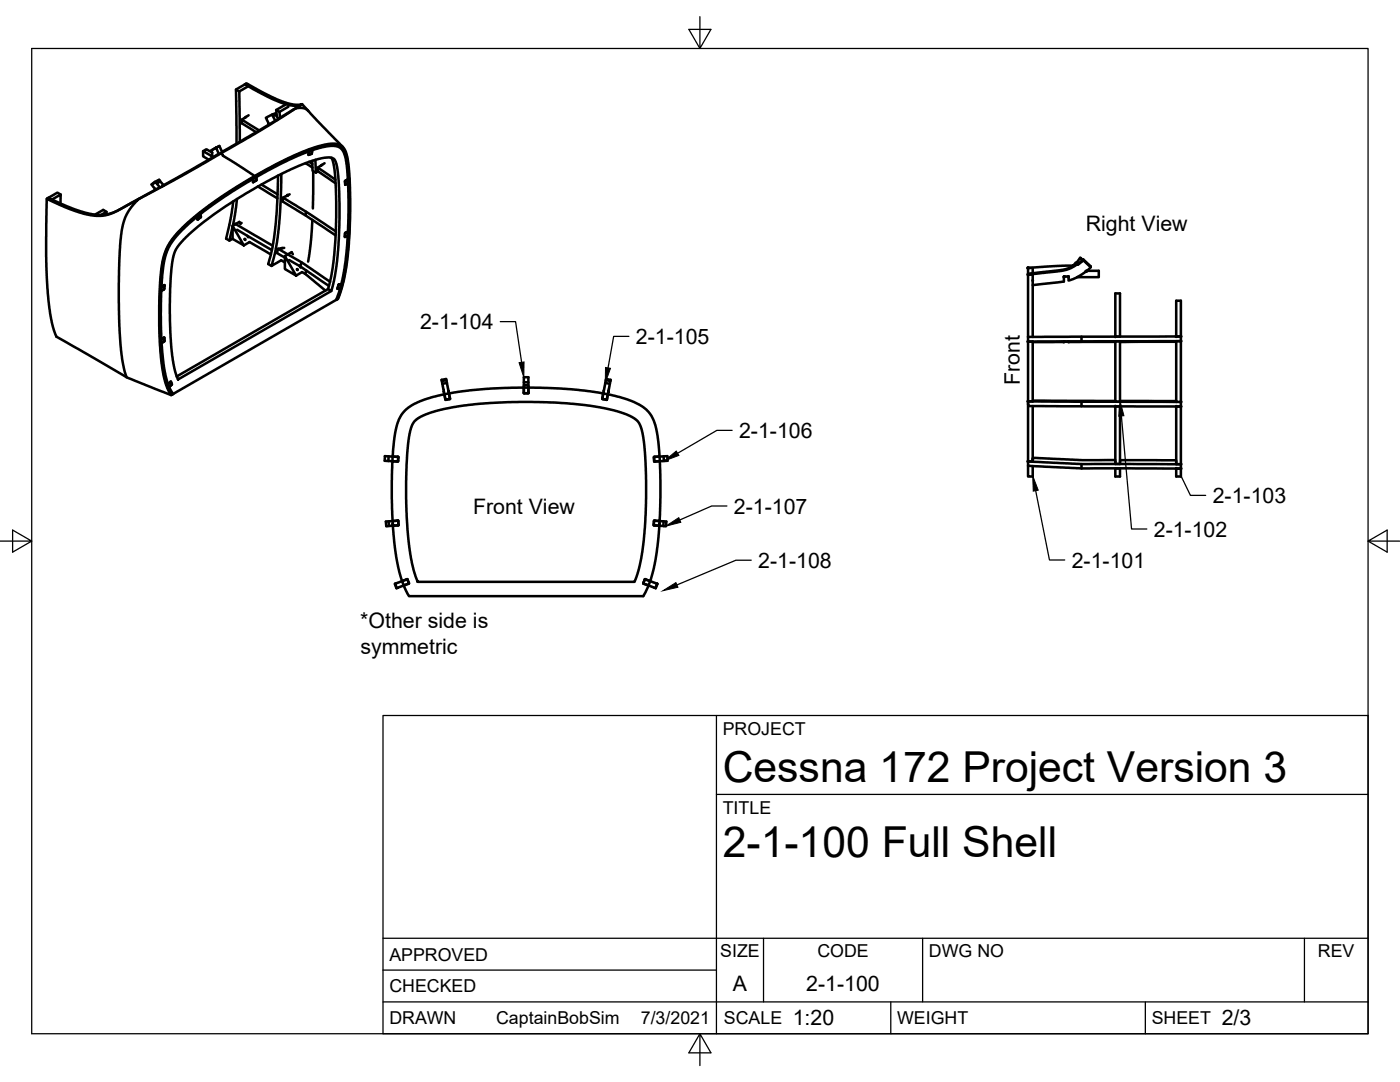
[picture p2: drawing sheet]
<svg xmlns="http://www.w3.org/2000/svg" width="279mm" height="216mm" viewBox="0 0 279 216" stroke-linecap="round" stroke-linejoin="round" font-family="sans-serif">
<!-- layer: Visible -->
<g fill="none" stroke="#000" stroke-width=".51">
<path d="M47.1 17.9l.7 .3M49.1 16.7l-2 1.2 .1 10.8M49.5 17.2l-1.7 1 .1 10.1M9.3 39.7l3.5 1.6 3 1.1 2.2 .5 1.2 .2 1.8-.1 1.4-.5 5.2-2.8-1.7 2-1 1.9-.6 2.1-.3 3.4-.3 7.4 .2 9.4 .4 5.5 .5 2.3 .5 1.6M10.4 39.8l1.7-1v1.8M12.1 38.8l-.6-.4-2.1 1.2M30.2 36.8l.7-.5 .9-.4 .9 1.1M31.8 35.9l-.7 .5M31.8 37.4l-8.5 4.7-2.4 .7h-2l-1.7-.3-3.8-1.3-3.7-1.7-.4 .2-.1 7.6 .1 7.6 .2 3.7 .5 4 .6 2.7 .7 1.9 14 8.1 8.9 3.5M31.9 37.4l-.8-1-.9 .4 .9 1M32 36.2l-.7 .5M32.6 36.9l-.3 .3"/>
<path d="M40.5 30.2v1l1.2 .7M42.2 30l1.6-.9 .5 1.2M42.3 31v.2l-.1-.1M42.3 30.4l-1.1-.6-.7 .4 1.7 .9 .1-.1M43.1 29.5l-.9 .5 .1 1M43.1 29.5l.6 1.2M43.6 30.7l-11.2 6.5M43.8 29.1l-.7 .4M44.2 30.5l.3 .6 6.2 4M44.4 30.3l-.6 .4M47.3 39.7l-.8 5.3M48.3 23.9v.7l2.8 1.8"/>
<path d="M49 23.4l-.7 .5 3.4 2.1M49.1 23.3l-.1 .2M49.6 23l-.5 .3M50.5 35.5l-5.3 3.2-5.3 3.8M51 36.1l-.4 .2-.1-.1M51.2 35.8l-.2 .2M51.2 35.1v.9l-.7 .4v-.9M51.2 35.1l-.7 .4M51.5 37.2l3.9 2.4M52.2 36.8l3.2 2M54.3 22.8l.7-.2 .5 1.1 4.4-2.7h-1.8l-2.2-.6-2.5-1.1-4.5-2.5 .3-.2 5.1 2.8 2.4 1 1.9 .5 1.7-.1-1.3 .8 1.4-.1 .9 .4 7.1 7.4M54.8 24.2l-10.5 6.1"/>
<path d="M55.1 24.1l-.1-.1a1.59 1.59 0 0 1-.7-1.2l-1.2 .7 .6 1.3M55.1 22.9l-.6 .3M55.1 21.9l.7 .4M55.2 23.9l-.3 .1M55.4 23.9l-.4 .1M55.5 35.1l-.2 6.5-.4 4.4-.5 3.3-.9 3.4 .7 .4M56.2 34.7l-.2 5.2-.4 5.7-.6 4.2-.8 3.3 1.9-1.2 .8 .5M56.5 39.4l4.5 2.8 6 4M57 20.9l-1.9 1 .1 1.3M57.6 21.3l-1.8 1 .1 1.2M57.8 38.8l-1.3 .6-.1 .8 4.6 2.8 6 4M59 21.6l-8.2 5.2-9.8 5.6-13.4 7.3"/>
<path d="M60.3 20.8l1.2 1.3M61 32.6l1.4 .8M61.1 32.5v.1M61.7 30.8h-.1l.1-.9-5 2.2-5.5 3M61.7 32.3l.6 .4M61.7 29.9l.7-.2-.2 1-.6 .2zM62.1 30.7l-.4 .2M62.1 30.7l.1-.1 .2-.9 1.9-.6 2.4-.3 .8 .1 .6 .4 .5 .4 .4 .9 .5 2.6 .2 2.4-.8 .5v.2M62.3 32.1l.1 2 .6 .4M62.5 34.2l-.1 7.4M62.9 31.9l.1 2.6 .5-.3M63.4 33.4l3.5 2.4"/>
<path d="M63.5 34.2l3.5 2.4M64 33.1l-.6 .3 .1 .8M64.1 33l-.1 .1M64.3 32.9l-.2 .1M64.8 32.6l-.5 .3M66.1 31.5l.5 1.2 .3 2.6 .2 4.8v4.2l-.6 8-.5 3.3-.5 2.1-30.2 17.4M68.9 36.1l.8-.5v.8l-.8 .5zM68.9 36.3h.1M68.9 36.3v.6l.8-.5M69.7 36.4l.1 4.2-.1 5.2v.3l-.7 .3M21.2 42.8l.1-.5-1.1 .6M21.3 42.3l-.7-.4-1.6 .9"/>
<path d="M32 57.4l.8-.4v.6l-.2 .2M32 57.4l.8-.4v.7l-.8 .4zM32.6 57.8l-.6 .3v9.8l.8-.6v.8l-.8 .5v-.4v.5l.5 4.8 .8 3.4M36.4 45.5l3.5-3.1 5.9-4.2 6.4-3.8 5.4-2.9 4.3-1.8 1.6-.5 2.4-.5h.9l.9 .2 .6 .3 .6 .7 .5 1.9 .4 4 .1 6.5-.2 4.9-.4 4.7-.6 3.5-.9 3.5-.3 .7-.4 .2 1-3 .8-4.3 .4-3.5 .3-6.6-.2-6.3-.3-3.7-.6-2.1-.4-.7-.7-.3-.7-.2-1.3 .1-1.8 .3-2 .7-5.3 2.3-5.7 3.1-5.7 3.6-5 3.5-3.4 3-2.2 2.6-1 1.9-.7 2.6-.4 4.1-.1 5.6 .2 6.4 .3 3.8 .8 3.5 .5 1.3 .7 1.1-.4 .2-.8-1.3-.5-1.5-.8-4.8-.3-6.2 .1-8.6 .4-3.6 .8-2.9 1.1-2zM36.7 47.8l3.5-3.2 4.9-3.5 4.2-2.6 6.2-3.4 4.3-2.1 3.6-1.2 2.3-.4 .7 .2 .4 .4 .4 1.1 .4 2.9 .1 8.9-.5 7.9-.6 3.3-.5 2-30.6 17.6-.8-2.7-.5-3.9-.3-5.2 .1-6.2 .2-4.4 .4-2.3 .5-1.3zM39.9 42.5l.1 .9-.5 .4-.2-.8-1.3 1.1-2.8 2.7-1.5 2.2-.7 1.4-.4 1.6-.3 2-.3 3.4M39.9 42.5l-.6 .5 .1 .8M39.9 42.5l.2 .8-.6 .5M46.4 45.1l2.3 3.9-2.3-1.3zM46.4 45.3l-.6 2.7 .6-.4M46.5 40.2l-.4 3.1-1 4.3 .7 .4M47 44.7l7.4 4.3"/>
<path d="M47.1 44.7l.7-.4 .2 .4M47.1 44.7l-.7 .4M47.3 45.8l7 4.1M48.2 44.5h-.3M48.7 49l1.1-.7 4.3 2.5M48.8 47.7l.2 .2zM49.4 47.1l.1 .2M55.5 49.6l4.8 2.9 5.6 3.7M56.1 49.6h-.6l-.2 .9 1.6 .9M56.3 49.5h.1M56.4 49.5l-.3 .1M56.7 49.5h-.3"/>
<path d="M56.9 51.1l2.2 3.9-2.2-1.3zM57.3 50.8l-.4 .3M57.6 50.7l.6-.4 .2 .4M57.7 51.9l2.2 1.3 .3-.9M59.3 53.7l.1 .2zM59.8 53.1l.2 .3M59.9 53.2l5.7 3.9M60.9 54.7l-.6-.4-1.2 .7M60.9 54.7l4 3.3M61 42.2v.8M61.1 54l-.2 .7M62.3 43.9l-.2 4-.6 4.3"/>
<path d="M65.5 57.7l.6 .4M67.5 57l-.1 .5 .1 .1M67.7 56.7v.1M67.7 56.8l-.1 .2M68.1 57.5l-.7 2.2-33.1 19.1-.8-1.4 .7-.6 .1-.2M68.1 57.5l-.6 .1M68.3 56.7l-.6 .1M68.3 56.7l-.7 .1-.2 .8 .7-.1M68.3 56.7l-.2 .8M68.9 46.7l-.1 .6 .8-.4M68.9 46.5l.8-.4-.1 .8-.8 .4zM69 46.4h.1"/>
<path d="M69 46.4l-.1 .3M69.6 46.5l-.5 6-.8 4.2M205.2 53.5h.9v1M205.2 54.8h.9v12.4M205.2 54.8v12.4M205.2 53.5v1.1M205.2 54.8l7.3-.9a6.3 6.3 0 0 0 2.5-1.2l.2 .1 1-.9 1.5 1.4-1.4 1.2-1.6 .9-1.4 .6v-.6M205.2 54.6v.2M206.1 55.9v.2M206.1 55.9h.1M212.3 55.2v1l-6.2 .7M212.3 55.2h.1"/>
<path d="M213.3 55.2v.2M213.3 55.4l-.1-.3h-.8l-.1 .3M213.3 55.2h.1M215 52.5v.2M215.2 52.6v.2M215.9 52v.2M216.1 51.9l-.5-.5-.8 1.1-.1-.1-.5 .6-4 .1-5 .4M216.2 51.8v.1M216.8 54.1l2.5-.1v1.3h-4.3M217.7 53.3v-.2l-1.5-1.3a2.12 2.12 0 0 1-1.3 .8l-1.5 .9-1.1 .3-7.1 .8M32 67.9l.8-.5v.7l-.8 .5zM33.3 76.9l.8-.8 .2 .6-.8 .8z"/>
<path d="M34 76.3l-.7 .6M34.1 76.3l.1 .3M34.1 76.2v-.1l-.1 .2M88.1 75.8l.9-.2 .8 4-.9 .2zM89.1 75.9l-.9 .1M89.2 76.4l-.9 .2M89.6 78.5l-.9 .2M89.6 78.5l.2 .9M89.8 79.4l-.1 .2-.8 .2-.2-1.1-2.7 .6-3.2 1.2-2 1.4-.9 1.2-.7 1.9-.5 2.2-.3 3.9M104.5 78.3v.1h.2M104.5 77.3v-2h1v2M104.5 77.3l-7.5 .3-3.3 .3-4.1 .6"/>
<path d="M104.5 77.3v1.2h1v-1.2M104.5 76.3h1M104.5 77.3h1M104.5 76.9h1M105.5 77.3l6.5 .2 5.8 .6 2.6 .4-.2 .9M105.5 78.3v.1h-.2M120.4 78.5l.9 .2M120.8 76.4l.9 .2M120.9 75.9l.9 .1M121 75.6l.9 .2-.8 4-.9-.2zM121.3 78.7l2.5 .6 2.6 .9 1.9 1 1.3 1.2 .8 1.3 .4 1.1 .6 3.9 .2 2.4-1.1 .1v.8l.2 .1 1-.1M121.3 78.7l-.2 1.1-.8-.2-.1-.2"/>
<path d="M205.2 68.2h.9v11.9h-.9M205.2 68.2v11.9M205.2 67.2v1M206.1 79.9l16.5 .1M206.1 80h.1M206.1 68.2h.1M215.8 68.1l-10.6 .1M215.8 67.2v.9M222.6 68.1v12.1M222.6 68.1h.9v12.1h-.9M222.6 68.2l-16.5 .1M222.6 68.1h-6.8"/>
<path d="M222.6 68.1v.1M223.5 67.2h-.9v-8.7h.9v8.7M223.5 68.1v.1M234.7 68.1v12.1M234.7 60h1v7.1h-1zM234.7 68.2h-11.2M234.7 68.1h-12.1M234.7 68.1h1M234.8 68.1h.1M235.7 68.1v12.1M235.7 67.1l-30.5 .1M235.7 67.1v1"/>
<path d="M76.8 91l2.7 .2-.1 .9-2.6-.2zM77.6 91.1l-.1 .9M78.4 91.1h1l.1 .2-.1 .8-1.1-.1-.1 2.8 .2 9.2 .9-.1M78.4 91.1l-.1 .9M82.8 84l1.2-.9 1.7-.7 2.1-.6 2.8-.6 5.4-.7 7.7-.3 7.8 .2 6.1 .5 5.6 1.2 2 .7 1.5 .7 .6 .6 .5 .8 .6 2.4 .4 5.2 .1 6.9-.2 6-.5 4.7-.7 3.4-.9 2.6h-43.2l-.9-2.6-.8-3.8-.4-4-.3-6.2 .1-6.6 .3-4.5 .6-2.8 .3-.9zM130.5 91.2l2.7-.2v.9l-2.6 .2zM131.6 91.1l.1 .9M131.7 92l.1 7.2-.1 4.6-.1 .2-.9-.1M132.4 91.1l.1 .9M205.2 92.9v2.2h.9v-2.1M205.2 80.1l10.6 .1M205.2 92.1l10.6 .5h19.9"/>
<path d="M205.2 92.1v.8l10.6 .6h19.9M205.2 80.1v.5M206.1 81v11.1h-.9M206.1 91.7h.1M206.1 91.6v-.2l9.9 .4h6.6M206.1 91.6v.1M215.8 80.2h6.8M215.8 80.2v.9M215.8 92.6v.9M222.6 93.5h.9v1.6h-.9zM222.6 80.1h.1M222.6 92.1v.1"/>
<path d="M222.7 80.2h12M223.4 81.1h-.8v11.5h.9v-11.5M223.5 80h11.2M223.5 91.8h11.2M223.5 80.1h.1M223.5 92.1v.1M234.7 93.5h1v1.6h-1zM234.7 80.2h1M234.8 80.1h.1M234.8 92.2h.1M235.7 81.1l-30.5-.1v-.4v11.5M235.7 81.1h-1v11.5h1"/>
<path d="M235.7 81.1v11.5M235.7 80.2v.9M235.7 92.6v.9M77.6 104v.9M78.3 104l.1 .9 1.1-.1v-.9l-2.5 .2 .1 .9 1.3-.1M78.9 116.5l.2 .9 .6-.2 1.9-.8-.3-.8-1.1 .4 .4 .8M79.3 103.9l.2 .1v.8l-1.1 .1v-.5l.1 2.2 .7 5.2 1 4.2M80.2 116l-1.3 .5 .3 .8M80.2 116l1-.4h.2l.2 .8-1 .4 1 2.2h46.8l1-2.2M128.5 116.2v.3l.9 .3M128.7 115.6l2.5 .9-.3 .9-2.5-1zM129.8 116l-1.1-.4-.3 .6"/>
<path d="M129.8 116l-.4 .8M130.5 104.6l.1 .3h1v-.5l-.6 6.4-.5 2.5-.7 2.7M130.7 103.9l-.2 .1v.6M131.1 116.5l-.3 .8M131.7 104l-.1 .9-1.1-.1v-.9l2.5 .2-.1 .9-1.3-.1M132.4 104v.9"/>
</g>
<g fill="#000" stroke="#000" stroke-width=".2">
<circle cx="31" cy="37.8" r=".24"/>
<circle cx="43.1" cy="29.5" r=".24"/>
<circle cx="57.4" cy="39" r=".24"/>
<circle cx="32.8" cy="57" r=".24"/>
<circle cx="205.2" cy="53.5" r=".24"/>
<circle cx="205.2" cy="54.8" r=".24"/>
<circle cx="216.8" cy="54.1" r=".24"/>
<circle cx="104.5" cy="77.3" r=".24"/>
<circle cx="105.4" cy="77.3" r=".24"/>
<circle cx="205.2" cy="68.2" r=".24"/>
<circle cx="212.3" cy="68.2" r=".24"/>
<circle cx="213.2" cy="68.2" r=".24"/>
<circle cx="222.6" cy="67.2" r=".24"/>
<circle cx="234.7" cy="67.1" r=".24"/>
<circle cx="235.7" cy="68.1" r=".24"/>
<circle cx="235.7" cy="67.1" r=".24"/>
<circle cx="205.2" cy="80.1" r=".24"/>
<circle cx="205.2" cy="92.1" r=".24"/>
<circle cx="222.6" cy="81.1" r=".24"/>
<circle cx="234.7" cy="93.5" r=".24"/>
<circle cx="234.7" cy="81.1" r=".24"/>
<circle cx="235.7" cy="80.2" r=".24"/>
<circle cx="235.7" cy="81.1" r=".24"/>
<circle cx="235.7" cy="93.5" r=".24"/>
<circle cx="235.7" cy="92.6" r=".24"/>
</g>
<!-- layer: Border -->
<path d="M6.3 9.7h266.7v196.6h-266.7zM139.7 3.3v6.4l2.2-3.8h-4.4l2.2 3.8M0 108h6.3l-3.8-2.2v4.4l3.8-2.2M273 108l3.8 2.2v-4.4l-3.8 2.2h6.4M139.7 206.3l-2.2 3.8h4.4l-2.2-3.8v6.3" fill="none" stroke="#000" stroke-width=".25"/>
<!-- layer: Titleblock -->
<path d="M76.4 142.8h196.6v63.5h-196.6zM143 158.5h130M143 142.8v63.5M76.4 199.9h196.6M76.4 193.6h66.6M76.4 187.2h196.6M152.4 187.2v12.7M177.8 199.9v6.4M184.1 187.2v12.7M228.6 199.9v6.4M260.3 187.2v12.7" fill="none" stroke="#000" stroke-width=".25"/>
<!-- layer: Annotations -->
<path d="M103.6 72.4l1-.2-.1 3.1zM120.8 73.3l1 .2-1 2.9zM132.6 92l2.4-2 .5 .9zM206.1 94.9l1.1 2.9-1 .2zM223.5 80l.8 3-1 .1zM132.3 117.9l2.6-1.7 .4 1zM132.9 105l2.6-1.7 .4 .9z" fill="#000" stroke="#000" stroke-width=".2"/>
<path d="M99.8 64.2h3.1l1.2 8.1M125.5 67.1h-3l-1.2 6.3M146.1 85.9h-3l-7.9 4.5M206.7 97.9l2.7 13.8h3.1M223.8 83l2 22.6h3.1M235.6 94.9l2 3.9h3M145.1 101h-3.1l-6.3 2.8M149.9 111.8h-3l-11.8 4.9" fill="none" stroke="#000" stroke-width=".25"/>
<g font-size="8.5">
<text x="144.3" y="156">Cessna 172 Project Version 3</text>
<text x="144.3" y="171">2-1-100 Full Shell</text>
</g>
<g font-size="4.3">
<text x="216.7" y="46.1">Right View</text>
<text x="83.8" y="65.7">2-1-104</text>
<text x="126.9" y="68.6">2-1-105</text>
<text x="203.5" y="76.8" transform="rotate(-90 203.5 76.8)">Front</text>
<text x="147.5" y="87.4">2-1-106</text>
<text x="242" y="100.4">2-1-103</text>
<text x="94.4" y="102.6">Front View</text>
<text x="146.5" y="102.5">2-1-107</text>
<text x="230.3" y="107.1">2-1-102</text>
<text x="151.3" y="113.3">2-1-108</text>
<text x="213.9" y="113.3">2-1-101</text>
<text x="71.9" y="125.3">*Other side is</text>
<text x="71.9" y="130.4">symmetric</text>
<text x="146.3" y="197.7">A</text>
<text x="160.9" y="197.7">2-1-100</text>
<text x="158.2" y="204.6">1:20</text>
<text x="243.8" y="204.6">2/3</text>
</g>
<g font-size="3.5">
<text x="144.3" y="146.6">PROJECT</text>
<text x="144.3" y="162.3">TITLE</text>
<text x="77.7" y="191.7">APPROVED</text>
<text x="143.7" y="191">SIZE</text>
<text x="163.1" y="191">CODE</text>
<text x="185.4" y="191">DWG NO</text>
<text x="263" y="191">REV</text>
<text x="77.7" y="198">CHECKED</text>
<text x="77.7" y="204.4">DRAWN</text>
<text x="99" y="204.4">CaptainBobSim</text>
<text x="127.9" y="204.4">7/3/2021</text>
<text x="144.5" y="204.4">SCALE</text>
<text x="179" y="204.4">WEIGHT</text>
<text x="229.8" y="204.4">SHEET</text>
</g>
</svg>
